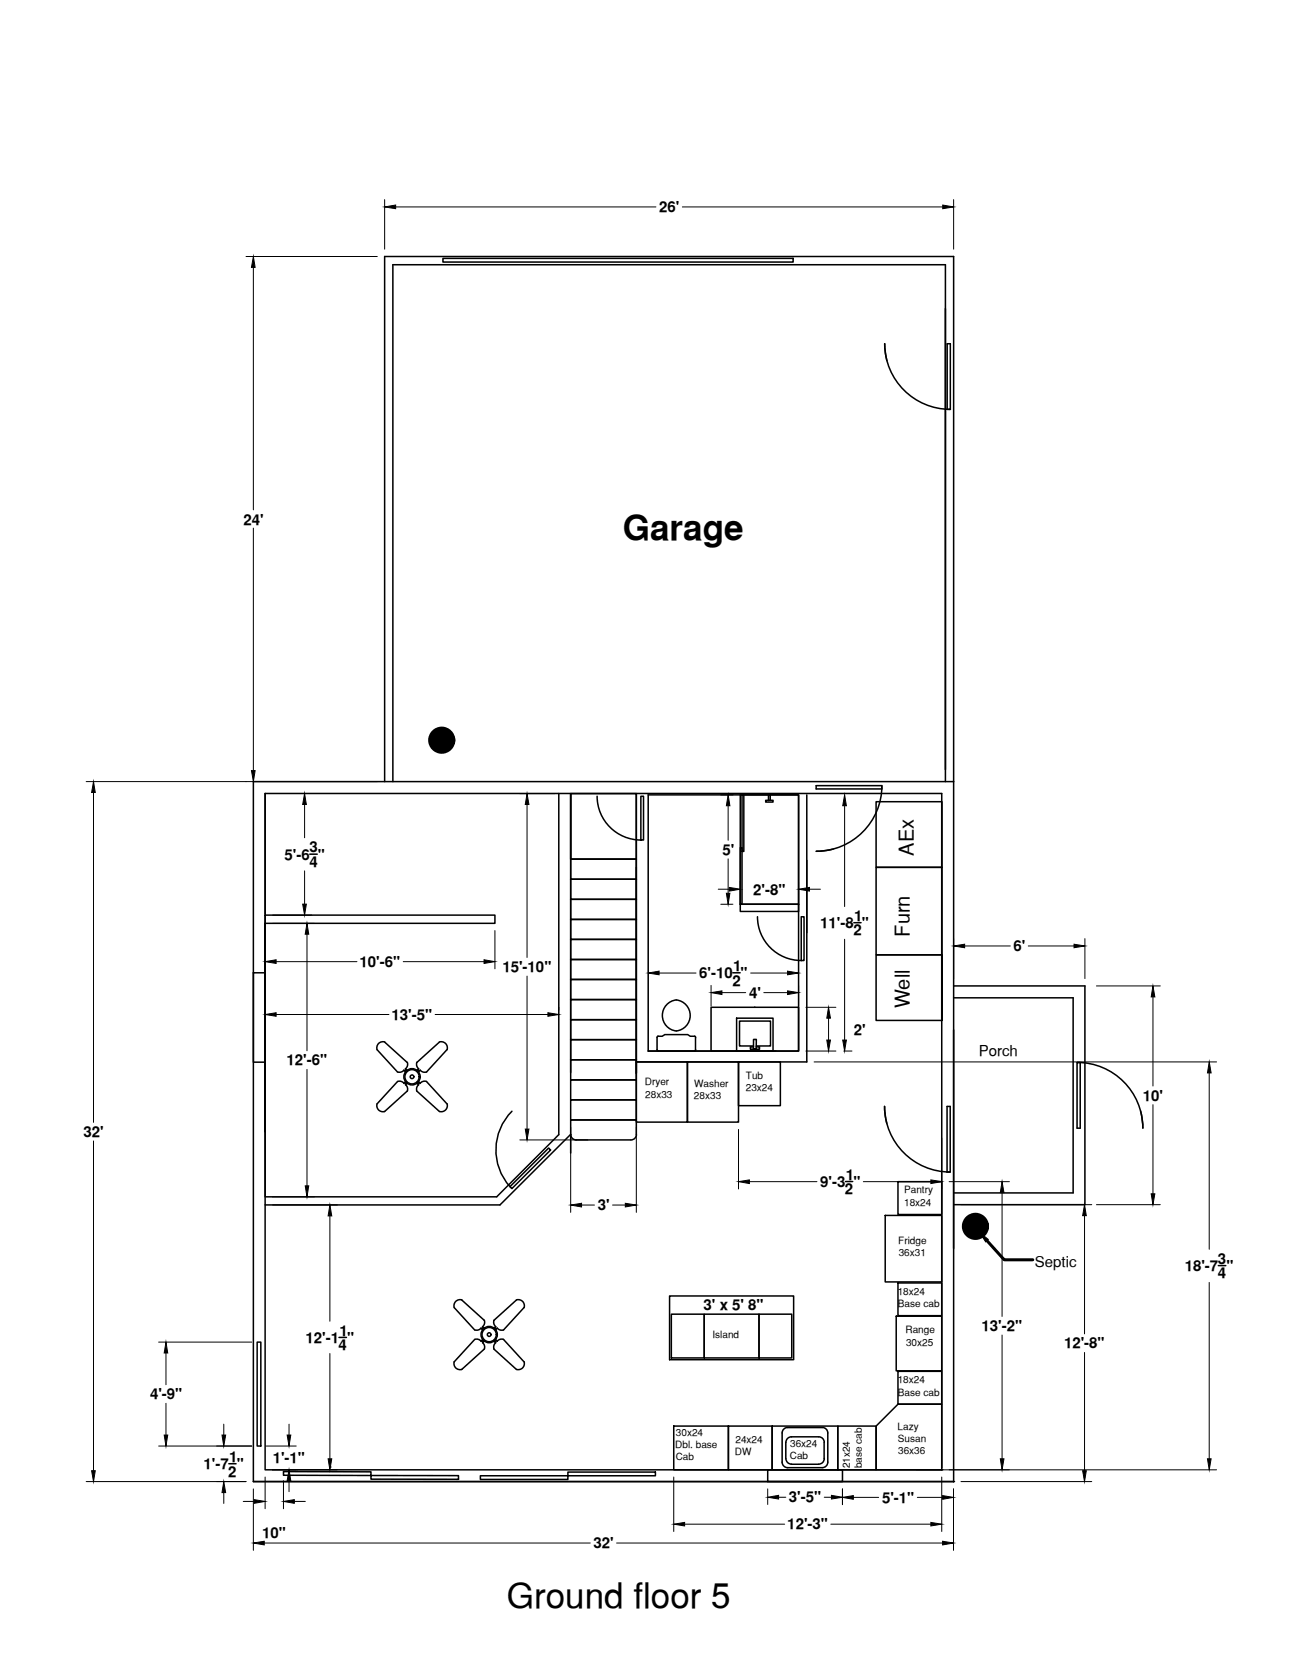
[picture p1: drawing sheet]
<svg xmlns="http://www.w3.org/2000/svg" width="216mm" height="279mm" viewBox="0 0 216 279" stroke-linecap="round" stroke-linejoin="round" font-family="sans-serif">
<!-- layer: PLAN_DE_BASE -->
<g fill="none" stroke="#000" stroke-width=".25">
<path d="M158.5 57.5h.6v11h-.6zM148.4 60.4l-.2-1.4-.1-1.5a11 11 0 0 0 11 11M42.4 130.8v117.2M93.5 132.8v57.1M95.5 132.9v46.6M136.6 131.5h11v.6h-11zM147.6 131.5a11 11 0 0 1-11 11l1.4-.1 1.5-.3M110 173.5h.8l.5-.3h3.8l.4 .3h.8l.1 .2v2.2h-6.3l-.1-.2zM111.7 168.1a2.23 2.23 0 0 1 2.3-.5 2.23 2.23 0 0 1 1.5 1.8 2.61 2.61 0 0 1-2.3 3.2 2.61 2.61 0 0 1-2.2-1.8 2.61 2.61 0 0 1 .7-2.7zM123.3 170.4h6.1v5.6h-6.1zM126.1 175.1h-2.3v-4.2h5.2v4.2h-2.4M180.3 177.9h.5v11h-.5z"/>
<path d="M180.3 177.9a11 11 0 0 1 11 11l-.1-1.5-.3-1.4M85.4 198.7l6.4-6.5 .3 .3-6.4 6.5zM85.7 186a9.2 9.2 0 0 0-.3 12.7M148.4 188.1l-.3-1.4-.1-1.5a11 11 0 0 0 11 11M158.5 185.2h.5v11h-.5z"/>
</g>
<!-- layer: 0 -->
<g fill="none" stroke="#000" stroke-width=".25">
<path d="M74.1 43.3h58.6v.6h-58.6zM42.4 130.8h117.2M44.4 132.8v113.3h113.2M44.4 132.8h113.2v112.9M44.4 132.8v20.2M64.4 130.8v-87.9h95.2v205.1M65.8 130.8v-86.5h92.4v86.5M73.3 122.9l-.4 .4M73.4 122.8l-.6 .6M73.5 122.8l-.7 .7M73.6 122.7l-.9 .9M73.7 122.7l-1 1"/>
<path d="M73.8 122.7l-1.1 1.1M73.9 122.7l-1.2 1.2M74 122.7l-1.3 1.3M74 122.7l-1.3 1.4M74.1 122.7l-1.4 1.4M74.1 122.7l-1.4 1.5M74.2 122.7l-1.5 1.5M74.3 122.8l-1.5 1.5M74.3 122.8l-1.5 1.6M74.4 122.8l-1.6 1.6M74.5 122.8l-1.7 1.7M74.5 122.8l-1.7 1.7 1.7-1.6"/>
<path d="M74.6 122.9l-1.7 1.7M74.6 122.9l-1.7 1.7 1.8-1.6M74.7 123l-1.7 1.7M74.8 123.1l-1.7 1.7 1.7-1.7M74.8 124.8h.1M74.8 123.1l-1.7 1.7M74.9 123.1l-1.8 1.8M74.9 123.2l-1.7 1.7M74.9 123.2l-1.7 1.7zM74.9 123.3l-1.6 1.7M75 123.3l-1.7 1.7M75 124.5l-.5 .5"/>
<path d="M75 123.4l-1.6 1.6 1.6-1.6M75 124.4l-.6 .6M75 123.4l-1.6 1.6M75.1 123.5l-1.6 1.6M75.1 124.3l-.8 .8M75.1 123.6l-1.5 1.5M75.1 123.7l-1.4 1.4M75.1 124.2l-.9 .9M75.1 123.8l-1.3 1.3M75.1 123.9l-1.2 1.3M75.1 124l-1.1 1.1M75.1 124.1l-1.1 1"/>
<path d="M75.1 124.1l-1 1M95.5 132.9v10.9h11v-10.9M95.5 132.9h11v10.9h-11zM99.9 133.3a7.3 7.3 0 0 0 7.4 7.3M107.3 133.3h.4v7.3h-.4zM123.9 133.1h9.8v18.3h-9.8zM124.2 133.1h.3v9.4h-.3zM128.2 134h1.2v.3h-1.2zM128.6 134v-.9h.3v.9M133.5 133.1h-25v42.9M133.7 133.1v42.9h-25.2M135 133.1v44.7h-28.5"/>
<path d="M146.6 134.2h11v11h-11zM157.6 134.2v36.6v-11h-11v11h11M44.4 153.2h38.4v1.4h-38.4zM51.8 143h1.3M95.5 157.3h11v3.3h-11zM95.5 153.9h11v3.4h-11zM95.5 150.6h11v3.3h-11zM95.5 147.2h11v3.4h-11zM95.5 143.8h11v3.4h-11zM106.5 143.8v35.9v-34.5M123.9 141.9h.3v9.5h-.3zM123.9 151.4h9.8v1.2h-9.8z"/>
<path d="M126.8 153.5a7.3 7.3 0 0 0 7.3 7.3M134.1 153.5h.5v7.3h-.5zM142.9 154.5h1.2M146.6 145.2h11v14.6h-11zM42.4 162.8h2v15h-2zM67.6 179.1l.3 .3M68 179l-.3 .3M68.1 177.9l-3.7-3.5a1.03 1.03 0 0 0-1.3 1.3l3.4 3.8a.96 .96 0 0 0 1.1-.4M68.2 177.8a.96 .96 0 0 1-.3 1.1l.2 .3M69.8 177.8a.96 .96 0 0 0 .3 1.1l-.3 .3M69.8 177.9l3.7-3.5a1.01 1.01 0 0 1 1.1 .3 1.01 1.01 0 0 1 .2 1l-3.4 3.8a.96 .96 0 0 1-1.1-.4l-.3 .3M69.9 179l.3 .3"/>
<path d="M95.5 174h11v3.4h-11zM95.5 170.7h11v3.3h-11zM95.5 167.3h11v3.4h-11zM95.5 164h11v3.3h-11zM95.5 160.6h11v3.4h-11zM95.5 177.4h11v3.4h-11zM106.5 177.8h8.5v10h-8.5zM108.5 176h21.3M115 177.8h8.6v10h-8.6zM119 168.6h14.7v7.4h-14.7zM122.6 162.8h1.3M123.6 177.8h7v7.3h-7z"/>
<path d="M126.1 175.3h-.5v.4h1.5v-.4h-.5M126.1 174h.5v1.6h-.5zM159.6 165.1h22v36.6h-22M159.6 167h20v32.7h-20M44.4 189.5v-34.9v45.8h38.7l10.4-10.5M67.6 181.3a.96 .96 0 0 0-1.1-.3l-3.4 3.8M67.7 181.2l.3 .3M67.9 181.1l-.3 .3M68.1 181.3l-.2 .3a.96 .96 0 0 1 .3 1.1M68.1 182.7l-3.7 3.4a1.03 1.03 0 0 1-1.3-1.3M69.8 182.7l3.7 3.4a1.03 1.03 0 0 0 1.3-1.3M69.8 181.3l.3 .3a.96 .96 0 0 0-.3 1.1"/>
<path d="M70 181.1l.3 .3M70.2 181.2l-.3 .3M70.3 181.3a.96 .96 0 0 1 1.1-.3l3.4 3.8M95.5 189.9v-2.4h11v2.4M95.5 189.9a.92 .92 0 0 0 .9 .9M95.5 184.1h11v3.4h-11zM95.5 180.8h11v3.3h-11zM95.5 189.9l-11.8 11.8h-39.3M95.5 189.9v3.1M106.5 189.9a.92 .92 0 0 1-.9 .9h-9.2M141.5 197.8h1.2M150.3 197.8h7.3v5.5h-7.3z"/>
<path d="M112.1 217h20.7v10.6h-20.7zM112.4 220h5.5v7.3h-5.5zM117.9 220h9.1v7.3h-9.1zM127 220h5.5v7.3h-5.5zM148.2 203.5h9.4v11.1h-9.4zM150.3 214.8h7.3v5.5h-7.3zM162.2 205.9l1.7-1.6-1.7 1.7M162.3 206.1l1.7-1.8zM162.4 206.1l1.7-1.7-1.7 1.8M162.4 206.2l1.8-1.7-1.7 1.7M162.6 204.3l-.4 .4M162.7 206.4l1.6-1.6-1.6 1.6"/>
<path d="M162.7 204.2l-.6 .6M162.8 204.2l-.7 .7M162.9 204.1l-.8 .9M163 204.1l-.9 .9M163.1 204.1l-1.1 1M163.1 204.1l-1.1 1.1M163.2 204.1l-1.2 1.1M163.2 204.1l-1.2 1.2M163.3 204.1l-1.3 1.2M163.3 204.1l-1.3 1.3M163.4 204.1l-1.4 1.3M163.4 204.1l-1.4 1.4"/>
<path d="M163.5 204.1l-1.4 1.4M163.5 204.1l-1.4 1.5M163.6 204.1l-1.5 1.5M163.6 204.1l-1.5 1.6M163.6 204.1l-1.5 1.6 1.6-1.5M163.7 204.2l-1.6 1.6M163.8 204.2l-1.7 1.6M163.8 204.2l-1.6 1.7M163.9 204.3l-1.7 1.7M164 204.3l-1.7 1.7M164 204.4l-1.7 1.7M164.1 204.5l-1.7 1.7"/>
<path d="M164.1 206.2h.1M164.2 204.5l-1.7 1.8 1.7-1.7M164.3 204.6l-1.7 1.7M164.3 204.7l-1.7 1.6M164.3 205.9l-.4 .4M164.3 204.7l-1.6 1.7M164.4 204.8l-1.6 1.6M164.4 205.8l-.6 .6M164.4 204.9l-1.6 1.6M164.4 205.7l-.7 .8M164.4 204.9l-1.5 1.6M164.4 205l-1.5 1.5"/>
<path d="M164.4 205l-1.4 1.5M164.4 205.6l-.8 .9M164.5 205.1l-1.5 1.4M164.5 205.1l-1.4 1.4M164.5 205.5l-1 1M164.5 205.6l-1 .9M164.5 205.2l-1.4 1.3M164.5 205.2l-1.3 1.3M164.5 205.3l-1.3 1.2M164.5 205.3l-1.2 1.2M164.5 205.4l-1.2 1.1M164.5 205.4l-1.1 1.1"/>
<path d="M203.9 211.9h1.3M43 224.7h.7v17.4h-.7zM56.7 223.9h1.3M80.5 222.3l.3 .3M80.5 224.5a.96 .96 0 0 0-1-.3l-3.5 3.8M80.6 224.4l.3 .3M80.8 224.3l-.3 .3M80.9 222.2l-.3 .3M81 224.5l-.2 .3a.96 .96 0 0 1 .3 1M81.1 225.8l-3.8 3.4a1.03 1.03 0 0 1-1.3-1.2M81.1 221l-3.8-3.4a1.03 1.03 0 0 0-1.3 1.3l3.5 3.7a.96 .96 0 0 0 1-.3M81.1 221a.96 .96 0 0 1-.3 1.1l.2 .3"/>
<path d="M82.7 221l3.7-3.4a1.01 1.01 0 0 1 1.1 .3 1.01 1.01 0 0 1 .2 1l-3.4 3.7a.96 .96 0 0 1-1.1-.3l-.3 .3M82.7 225.8l3.7 3.4a1.03 1.03 0 0 0 1.3-1.2M82.7 221a.96 .96 0 0 0 .3 1.1l-.3 .3M82.7 224.5l.3 .3a.96 .96 0 0 0-.3 1M82.8 222.2l.3 .3M82.9 224.3l.3 .3M83.1 224.4l-.3 .3M83.2 224.5a.96 .96 0 0 1 1.1-.3l3.4 3.8M112.8 238.7h9.1v7.4h-9.1zM121.9 238.7h7.3v7.4h-7.3zM129.2 238.7h11v7.4h-11zM130.9 239.9v4.9a.92 .92 0 0 0 .9 .9"/>
<path d="M131.8 239h5.8M131.8 239a.92 .92 0 0 0-.9 .9M137.6 239a.92 .92 0 0 1 .9 .9M138.5 239.9v4.9a.92 .92 0 0 1-.9 .9h-5.8M140.2 238.7h6.4v7.4h-6.4zM150 220.3h7.6v9.2h-7.6zM150.3 235.1h7.3v11h-11v-7.4zM150.3 229.6h7.3v5.5h-7.3zM38.3 245h1.2M42.4 248h117.2zM47.4 246.4h14.7v.6h-14.7zM55.2 245.6h.1"/>
<path d="M62.1 247h14.6v.6h-14.6zM80.4 247.1h14.6v.6h-14.6zM95 246.4h14.7v.7h-14.7zM128.5 246.1h12.5v1.9h-12.5zM131.5 241.5v2.7M131.5 244.2a.92 .92 0 0 0 1 .9M132.4 240.5h4.6a.92 .92 0 0 1 1 1M132.5 240.5a.92 .92 0 0 0-1 1M137.9 241.5v2.7M138 244.2a.92 .92 0 0 1-1 .9h-4.6M157.6 246.1h.1M159.6 248h.1"/>
<circle cx="69" cy="180.3" r="1.37"/>
<circle cx="69" cy="180.3" r="1.2"/>
<circle cx="69" cy="180.3" r=".31"/>
<circle cx="81.9" cy="223.4" r="1.37"/>
<circle cx="81.9" cy="223.4" r="1.2"/>
<circle cx="81.9" cy="223.4" r=".31"/>
</g>
<g fill="none" stroke="#000" stroke-width=".17">
<path d="M64.4 33.4v8.3M66.2 34.6h43.6M114.2 34.6h43.6M159.6 33.4v8.3M41.2 42.9h21.9M42.4 44.8v40.6M42.4 88.4v40.6M14.4 130.8h48.7M15.6 132.7v55.2M45.6 132.8h6.6M51 134.7v5.5M87 132.9h5.9"/>
<path d="M88.2 134.7v25.6M120.6 133.1h2.1M121.9 134.9v5.8M141.4 134.9v16.9M44.4 155.8v6.4M45.6 154.6h7M45.6 153.2h6.6M51 145.8v5.6M51.4 156.4v19.5M82.8 155.8v6.4M120.2 148.9h1.9M120.6 151.4h2.1"/>
<path d="M121.9 143.8v5.7M123.9 147.6v3.8M133.7 147.6v3.8M135.5 148.9h1.8M141.4 157.2v16.9M159.6 157.1v6.7M161.4 158.4h7.7M172.1 158.4h7.7M181.6 157.1v6.7M44.4 168.6v.5M46.2 161h13.5M46.2 169.8h18.9"/>
<path d="M51.4 179v19.5M67.5 161h13.5M72.8 169.8h18.9M88.2 163.4v25.6M93.5 168.6v.5M110.3 162.9h6.2M119 165v3.4M120.8 166.2h4M125.6 162.9h6.2M127.8 166.2h4M133.7 165v3.4M134.9 168.6h5"/>
<path d="M134.9 176h5M136.3 177.8h67.3M138.7 170.4v3.7M141.2 176h1.4M183.5 165.1h10.7M193 166.9v14.9M202.4 179.6v29.5M15.6 191v55.2M87 190.8h11.4M95.5 188.7v14.3M106.5 188.7v14.3M123.6 189.1v9.9"/>
<path d="M125.4 197.8h11.3M144.5 197.8h11.3M157.6 190.5v8.5M158.8 197.8h10.1M167.7 199.7v20.7M193 184.9v14.9M45.6 201.7h10.8M45.6 200.4h7M55.2 203.6v17.6M97.3 201.7h2.2M102.5 201.7h2.2M160.8 201.7h21.9"/>
<path d="M181.5 203.5v19.8M183.5 201.7h10.7M202.4 214.7v29.5M26.6 224.7h15.5M27.8 226.5v5.3M27.8 234.9v5.3M37.5 238.4v1.8M48.4 238.4v1.8M55.2 226.6v17.6M167.7 223.5v20.7M181.5 226.4v19.8M14.4 248h26.8"/>
<path d="M26.6 242.1h15.5M37.5 249.9v1.8M40.7 251.3h1.9M42.4 249.3v10.2M44.2 258.3h54.6M44.4 247.3v5.3M44.6 242.1h5M45.6 246.1h10.8M47.4 247.9v4.7M48.4 247.9v1.8M49.3 251.3h1.8M103.2 258.3h54.6"/>
<path d="M112.8 247.3v9.1M114.6 255.2h16.7M128.5 249.3v2.6M130.3 250.6h1.2M138 250.6h1.2M139.1 255.2h16.7M141 249.3v2.6M142.8 250.7h4.3M153.4 246.1h50.2M153.5 250.7h4.3M157.6 247.3v9.1M159.6 249.3v10.2"/>
<path d="M160.8 248h21.9"/>
</g>
<g fill="#000" stroke="#000" stroke-width=".17">
<path d="M64.4 34.6l1.8-.3v.6zM157.8 34.3l1.8 .3-1.8 .3zM42.4 42.9l.3 1.9h-.6zM15.6 130.8l.3 1.9h-.6zM42.1 129h.6l-.3 1.8zM51 132.8l.3 1.9h-.6zM88.2 132.9l.3 1.8h-.6zM121.9 133.1l.3 1.8h-.6zM141.4 133.1l.3 1.8h-.7zM50.7 151.4h.6l-.3 1.8zM51.4 154.6l.3 1.8h-.6zM121.6 149.5h.6l-.3 1.9z"/>
<path d="M122.1 148.6l1.8 .3-1.8 .3zM133.7 148.9l1.8-.3v.6zM159.6 158.4l1.8-.3v.6zM179.8 158.1l1.8 .3-1.8 .3zM44.4 161l1.8-.3v.6zM44.4 169.8l1.8-.3v.6zM81 160.7l1.8 .3-1.8 .3zM91.7 169.5l1.8 .3-1.8 .3zM108.5 162.9l1.8-.3v.6zM119 166.2l1.8-.3v.6zM131.8 165.9l1.9 .3-1.9 .3zM131.8 162.6l1.9 .3-1.9 .3z"/>
<path d="M138.7 168.6l.3 1.8h-.6zM138.4 174.1h.6l-.3 1.9zM141 174.1h.7l-.3 1.9zM193 165.1l.3 1.8h-.6zM202.4 177.8l.3 1.8h-.6zM51.1 198.5h.6l-.3 1.9zM87.9 189h.6l-.3 1.8zM123.6 197.8l1.8-.3v.6zM155.8 197.5l1.8 .3-1.8 .3zM167.7 197.8l.3 1.9h-.6zM192.7 199.8h.6l-.3 1.9zM55.2 201.7l.3 1.9h-.6z"/>
<path d="M95.5 201.7l1.8-.3v.6zM104.7 201.4l1.8 .3-1.8 .3zM164 206.3l1.4 1.2-.4 .4zM181.5 201.7l.3 1.8h-.6zM27.8 224.7l.3 1.8h-.6zM15.3 246.2h.6l-.3 1.8zM27.5 240.2h.6l-.3 1.9zM37.5 248l.3 1.9h-.6zM37.2 240.2h.6l-.3 1.9zM42.6 251.1l1.8 .2-1.8 .4zM42.4 258.3l1.8-.3v.6zM48.4 246.1l.3 1.8h-.6z"/>
<path d="M48.1 240.2h.6l-.3 1.9zM47.4 251.3l1.9-.2v.6zM54.9 244.2h.6l-.3 1.9zM112.8 255.2l1.8-.3v.6zM128.5 250.6l1.8-.3v.6zM139.2 250.3l1.8 .3-1.8 .3zM141 250.7l1.8-.3v.6zM155.8 254.9l1.8 .3-1.8 .3zM157.8 258l1.8 .3-1.8 .3zM157.8 250.4l1.8 .3-1.8 .3zM167.4 244.2h.6l-.3 1.9zM181.2 246.2h.6l-.3 1.8z"/>
<path d="M202.1 244.2h.6l-.3 1.9z"/>
</g>
<g fill="none" stroke="#000" stroke-width="2.1">
<circle cx="73.9" cy="123.9" r="1.22"/>
<circle cx="163.3" cy="205.3" r="1.22"/>
</g>
<path d="M165.2 207.7l2.9 3.2h4.8" fill="none" stroke="#000" stroke-width=".51"/>
<g font-size="5.9">
<text x="104.3" y="90.4">Garage</text>
<text x="84.8" y="269.1">Ground floor 5</text>
</g>
<g font-size="3.3">
<text x="152.9" y="143.3" transform="rotate(-90 152.9 143.3)">AEx</text>
<text x="152.2" y="156.8" transform="rotate(-90 152.2 156.8)">Furn</text>
<text x="152.2" y="168.8" transform="rotate(-90 152.2 168.8)">Well</text>
</g>
<g font-size="2.5">
<text x="110.3" y="35.5">26'</text>
<text x="40.7" y="87.8">24'</text>
<text x="47.6" y="143.9">5'-6 &quot;</text>
<text x="51.8" y="142.7">3</text>
<text x="120.9" y="143.1">5'</text>
<text x="51.8" y="145.1">4</text>
<text x="126.1" y="149.7">2'-8&quot;</text>
<text x="137.3" y="155.4">11'-8 &quot;</text>
<text x="142.9" y="154.2">1</text>
<text x="60.2" y="161.9">10'-6&quot;</text>
<text x="142.8" y="156.6">2</text>
<text x="169.6" y="159.3">6'</text>
<text x="84.1" y="162.7">15'-10&quot;</text>
<text x="117" y="163.8">6'-10 &quot;</text>
<text x="122.6" y="165">2</text>
<text x="122.7" y="162.6">1</text>
<text x="125.4" y="167.1">4'</text>
<text x="65.5" y="170.7">13'-5&quot;</text>
<text x="142.9" y="173.2">2'</text>
<text x="47.9" y="178.3">12'-6&quot;</text>
<text x="163.8" y="176.8">Porch</text>
<text x="191.2" y="184.2">10'</text>
<text x="14" y="190.3">32'</text>
<text x="141.5" y="197.5">1</text>
<text x="100" y="202.6">3'</text>
<text x="137.3" y="198.7">9'-3 &quot;</text>
<text x="141.4" y="199.9">2</text>
<text x="173.2" y="212">Septic</text>
<text x="198.3" y="212.8">18'-7 &quot;</text>
<text x="203.8" y="211.6">3</text>
<text x="203.8" y="214">4</text>
<text x="117.8" y="219.3">3' x 5' 8&quot;</text>
<text x="51.1" y="224.8">12'-1 &quot;</text>
<text x="56.7" y="226">4</text>
<text x="56.8" y="223.6">1</text>
<text x="164.3" y="222.8">13'-2&quot;</text>
<text x="178.1" y="225.7">12'-8&quot;</text>
<text x="25.1" y="234.3">4'-9&quot;</text>
<text x="34.1" y="246">1'-7 &quot;</text>
<text x="38.3" y="244.7">1</text>
<text x="45.6" y="245">1'-1&quot;</text>
<text x="38.2" y="247.2">2</text>
<text x="132" y="251.5">3'-5&quot;</text>
<text x="147.6" y="251.6">5'-1&quot;</text>
<text x="43.9" y="257.5">10&quot;</text>
<text x="131.8" y="256">12'-3&quot;</text>
<text x="99.3" y="259.2">32'</text>
</g>
<g font-size="1.7">
<text x="107.9" y="181.7">Dryer</text>
<text x="108" y="183.7">28x33</text>
<text x="116.1" y="184">28x33</text>
<text x="116.2" y="181.9">Washer</text>
<text x="124.8" y="182.6">23x24</text>
<text x="124.8" y="180.6">Tub</text>
<text x="151.3" y="199.8">Pantry</text>
<text x="151.3" y="201.8">18x24</text>
<text x="150.3" y="208.2">Fridge</text>
<text x="150.4" y="210.2">36x31</text>
<text x="150.2" y="216.8">18x24</text>
<text x="150.3" y="218.8">Base cab</text>
<text x="119.2" y="224">Island</text>
<text x="151.5" y="223.2">Range</text>
<text x="151.6" y="225.2">30x25</text>
<text x="150.2" y="231.6">18x24</text>
<text x="150.3" y="233.6">Base cab</text>
<text x="150.2" y="239.3">Lazy</text>
<text x="113" y="242.4">Dbl. base</text>
<text x="113.1" y="244.4">Cab</text>
<text x="113.1" y="240.3">30x24</text>
<text x="123" y="243.6">DW</text>
<text x="123.1" y="241.6">24x24</text>
<text x="132.2" y="244.3">Cab</text>
<text x="132.2" y="242.3">36x24</text>
<text x="142.2" y="245.8" transform="rotate(-90 142.2 245.8)">21x24</text>
<text x="144.3" y="245.8" transform="rotate(-90 144.3 245.8)">base cab</text>
<text x="150.3" y="241.4">Susan</text>
<text x="150.3" y="243.4">36x36</text>
</g>
</svg>
